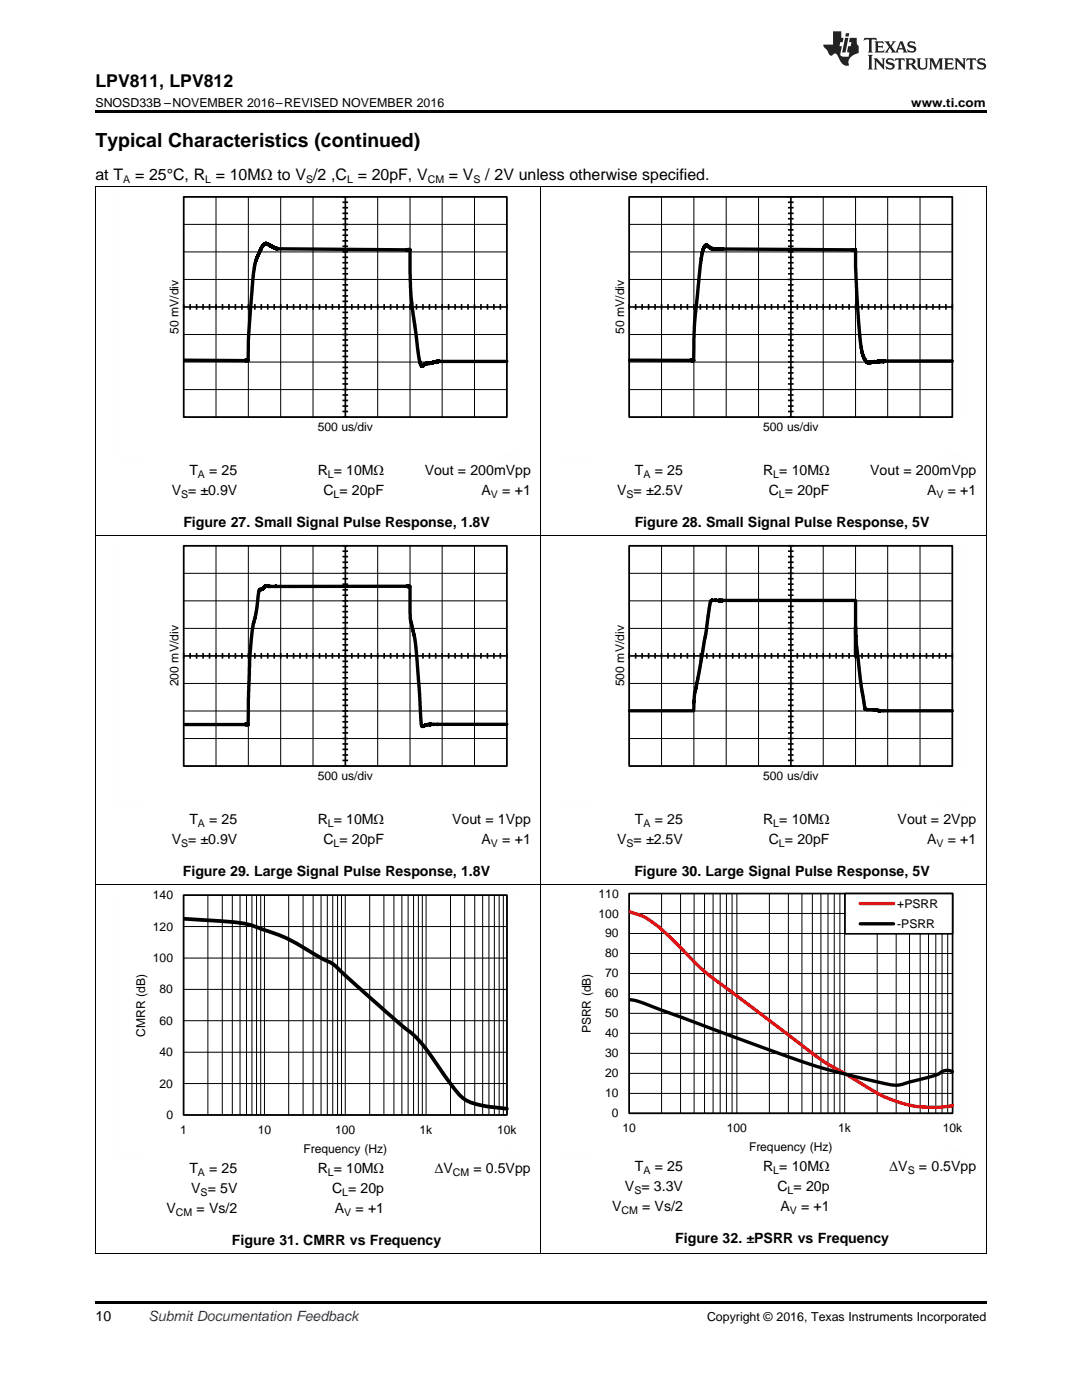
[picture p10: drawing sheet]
<svg xmlns="http://www.w3.org/2000/svg" width="216mm" height="279mm" viewBox="0 0 216 279" stroke-linecap="round" stroke-linejoin="round" font-family="sans-serif">
<path d="M19 250.1l.2 .1zM196.7 250.1l.1 .1zM19 259.7h177.8v.5h-177.8z" fill="#000"/>
<g fill="none" stroke="#000" stroke-width=".2">
<path d="M19.1 176.5v73.7M36.6 178.7h64.5v43.8h-64.5zM41.5 178.7v43.8M44.4 178.7v43.8M46.4 178.7v43.8M47.9 178.7v43.8M49.2 178.7v43.8M50.3 178.7v43.8M51.2 178.7v43.8M52 178.7v43.8M52.8 178.7v43.8M57.6 178.7v43.8"/>
<path d="M60.5 178.7v43.8M62.5 178.7v43.8M64.1 178.7v43.8M65.3 178.7v43.8M66.4 178.7v43.8M67.4 178.7v43.8M68.1 178.7v43.8M68.9 178.7v43.8M73.8 178.7v43.8M76.6 178.7v43.8M78.6 178.7v43.8M80.2 178.7v43.8"/>
<path d="M81.4 178.7v43.8M82.5 178.7v43.8M83.5 178.7v43.8M84.3 178.7v43.8M85 178.7v43.8M89.9 178.7v43.8M92.7 178.7v43.8M94.7 178.7v43.8M96.3 178.7v43.8M97.6 178.7v43.8M98.6 178.7v43.8M99.6 178.7v43.8"/>
<path d="M100.4 178.7v43.8M107.9 176.5v73.7M125.6 178.3h64.5v43.9h-64.5zM132 178.3v43.9M135.8 178.3v43.9M138.5 178.3v43.9M140.6 178.3v43.9M142.3 178.3v43.9M143.7 178.3v43.9M145 178.3v43.9M146.1 178.3v43.9M147 178.3v43.9"/>
<path d="M153.5 178.3v43.9M157.3 178.3v43.9M160 178.3v43.9M162.1 178.3v43.9M163.8 178.3v43.9M165.2 178.3v43.9M166.5 178.3v43.9M167.6 178.3v43.9M168.5 178.3v43.9M175 178.3v43.9M178.8 178.3v43.9M181.5 178.3v43.9"/>
<path d="M183.6 178.3v43.9M185.3 178.3v43.9M186.7 178.3v43.9M188 178.3v43.9M189.1 178.3v43.9M196.8 176.5v73.7M36.6 197.5h64.5M36.6 191.2h64.5M36.6 184.9h64.5M125.6 198.3h64.5M125.6 194.3h64.5M125.6 190.3h64.5"/>
<path d="M125.6 186.3h64.5M125.6 182.3h64.5M36.6 216.2h64.5M36.6 210h64.5M36.6 203.7h64.5M125.6 218.2h64.5M125.6 214.2h64.5M125.6 210.2h64.5M125.6 206.2h64.5M125.6 202.2h64.5M19 250.1h177.8"/>
</g>
<path d="M36.6 178.6h64.6v43.9h-64.6zM125.5 178.3h64.6v43.9h-64.6z" fill="none" stroke="#000" stroke-width=".33"/>
<path d="M36.6 183.4l5.5 .3a30.1 30.1 0 0 1 9.5 1.5 38.4 38.4 0 0 1 11.3 5.3l1.1 .7a9.4 9.4 0 0 1 4.3 3l11.3 10a25.4 25.4 0 0 1 7.5 8.2l2.3 3.2a13.3 13.3 0 0 0 3.9 4.1 25.1 25.1 0 0 0 7.9 1.6" fill="none" stroke="#000" stroke-width=".75"/>
<path d="M22.9 177.6v53.1M35.3 177.6h68.8M104.1 177.6v46.1M22.9 230.6h6.3M97.8 230.6h6.3" fill="none" stroke="#fefefe" stroke-width=".2" stroke-dasharray=".4 .1" stroke-linecap="butt"/>
<path d="M125.5 181.9a14.4 14.4 0 0 1 7.2 4.2l1 .9a83.8 83.8 0 0 0 9.4 8.9l17.7 13.3a43.5 43.5 0 0 0 8.4 5.4l2.2 1.4a26.2 26.2 0 0 0 12.2 4.9 23.9 23.9 0 0 0 6.5-.2" fill="none" stroke="#f00" stroke-width=".67"/>
<path d="M125.5 199.5a25.8 25.8 0 0 1 6.7 2.2l28.9 10.5 5.1 1.5 8.3 2.1a13.2 13.2 0 0 0 5.4 .6l4.2-1.1a10.7 10.7 0 0 0 4.3-1.6l.8-.1 .9 .3" fill="none" stroke="#000" stroke-width=".67"/>
<path d="M168.6 178.3h21.5v8.1h-21.5z" fill-rule="evenodd" fill="#fff"/>
<g fill="none" stroke="#000" stroke-width=".33">
<path d="M36.6 39.3h64.5v43.9h-64.5zM68.3 39.3h1.2M68.9 39.3v43.9M125.5 39.3h64.5v43.9h-64.5zM157.2 39.3h1.2M157.8 39.3v43.9M68.3 59.1h1.2M68.3 57.9h1.2M68.3 56.9h1.2M68.3 55.8h1.2M68.3 54.6h1.2M68.3 53.6h1.2"/>
<path d="M68.3 52.4h1.2M68.3 51.4h1.2M68.3 50.3h1.2M68.3 49.2h1.2M68.3 48.1h1.2M68.3 46.9h1.2M68.3 45.9h1.2M68.3 44.8h1.2M68.3 43.7h1.2M68.3 42.6h1.2M68.3 41.5h1.2M68.3 40.4h1.2"/>
<path d="M157.2 59.1h1.2M157.2 57.9h1.2M157.2 56.9h1.2M157.2 55.8h1.2M157.2 54.6h1.2M157.2 53.6h1.2M157.2 52.4h1.2M157.2 51.4h1.2M157.2 50.3h1.2M157.2 49.2h1.2M157.2 48.1h1.2M157.2 46.9h1.2"/>
<path d="M157.2 45.9h1.2M157.2 44.8h1.2M157.2 43.7h1.2M157.2 42.6h1.2M157.2 41.5h1.2M157.2 40.4h1.2M36.6 60.7v1.1M36.6 61.3h64.5M37.9 60.7v1.1M39.2 60.7v1.1M40.5 60.7v1.1M41.8 60.7v1.1"/>
<path d="M43.1 60.7v1.1M44.4 60.7v1.1M45.7 60.7v1.1M47 60.7v1.1M48.3 60.7v1.1M49.6 60.7v1.1M50.8 60.7v1.1M52.1 60.7v1.1M53.4 60.7v1.1M54.7 60.7v1.1M56 60.7v1.1M57.3 60.7v1.1"/>
<path d="M58.6 60.7v1.1M59.9 60.7v1.1M61.2 60.7v1.1M62.5 60.7v1.1M63.7 60.7v1.1M65 60.7v1.1M66.3 60.7v1.1M67.6 60.7v1.1M68.3 79.9h1.2M68.3 78.8h1.2M68.3 77.8h1.2M68.3 76.6h1.2"/>
<path d="M68.3 75.5h1.2M68.3 74.4h1.2M68.3 73.3h1.2M68.3 72.3h1.2M68.3 71.1h1.2M68.3 70h1.2M68.3 68.9h1.2M68.3 67.8h1.2M68.3 66.8h1.2M68.3 65.6h1.2M68.3 64.6h1.2M68.3 63.4h1.2"/>
<path d="M68.3 62.3h1.2M68.3 60.1h1.2M70.2 60.7v1.1M71.5 60.7v1.1M72.8 60.7v1.1M74.1 60.7v1.1M75.4 60.7v1.1M76.7 60.7v1.1M77.9 60.7v1.1M79.2 60.7v1.1M80.5 60.7v1.1M81.8 60.7v1.1"/>
<path d="M83.1 60.7v1.1M84.4 60.7v1.1M85.7 60.7v1.1M86.9 60.7v1.1M88.2 60.7v1.1M89.5 60.7v1.1M90.8 60.7v1.1M92.1 60.7v1.1M93.4 60.7v1.1M94.7 60.7v1.1M96 60.7v1.1M97.3 60.7v1.1"/>
<path d="M98.6 60.7v1.1M99.8 60.7v1.1M101.1 60.7v1.1M125.5 60.7v1.1M125.5 61.3h64.5M126.8 60.7v1.1M128.1 60.7v1.1M129.4 60.7v1.1M130.7 60.7v1.1M132 60.7v1.1M133.3 60.7v1.1M134.6 60.7v1.1"/>
<path d="M135.9 60.7v1.1M137.2 60.7v1.1M138.5 60.7v1.1M139.7 60.7v1.1M141 60.7v1.1M142.3 60.7v1.1M143.6 60.7v1.1M144.9 60.7v1.1M146.2 60.7v1.1M147.5 60.7v1.1M148.8 60.7v1.1M150.1 60.7v1.1"/>
<path d="M151.4 60.7v1.1M152.6 60.7v1.1M153.9 60.7v1.1M155.2 60.7v1.1M156.5 60.7v1.1M157.2 79.9h1.2M157.2 78.8h1.2M157.2 77.8h1.2M157.2 76.6h1.2M157.2 75.5h1.2M157.2 74.4h1.2M157.2 73.3h1.2"/>
<path d="M157.2 72.3h1.2M157.2 71.1h1.2M157.2 70h1.2M157.2 68.9h1.2M157.2 67.8h1.2M157.2 66.8h1.2M157.2 65.6h1.2M157.2 64.6h1.2M157.2 63.4h1.2M157.2 62.3h1.2M157.2 60.1h1.2M159.1 60.7v1.1"/>
<path d="M160.4 60.7v1.1M161.7 60.7v1.1M163 60.7v1.1M164.3 60.7v1.1M165.6 60.7v1.1M166.8 60.7v1.1M168.1 60.7v1.1M169.4 60.7v1.1M170.7 60.7v1.1M172 60.7v1.1M173.3 60.7v1.1M174.6 60.7v1.1"/>
<path d="M175.8 60.7v1.1M177.1 60.7v1.1M178.4 60.7v1.1M179.7 60.7v1.1M181 60.7v1.1M182.3 60.7v1.1M183.6 60.7v1.1M184.9 60.7v1.1M186.2 60.7v1.1M187.5 60.7v1.1M188.7 60.7v1.1M190 60.7v1.1"/>
<path d="M68.3 83.2h1.2M68.3 82.1h1.2M68.3 81h1.2M157.2 83.2h1.2M157.2 82.1h1.2M157.2 81h1.2M36.6 108.9h64.5v44h-64.5zM68.3 119.9h1.2M68.3 118.8h1.2M68.3 117.7h1.2M68.3 116.6h1.2M68.3 115.5h1.2"/>
<path d="M68.3 114.4h1.2M68.3 113.3h1.2M68.3 112.2h1.2M68.3 111.1h1.2M68.3 110h1.2M68.3 108.9h1.2M68.9 108.9v44M125.5 108.9h64.5v44h-64.5zM157.2 119.9h1.2M157.2 118.8h1.2M157.2 117.7h1.2M157.2 116.6h1.2"/>
<path d="M157.2 115.5h1.2M157.2 114.4h1.2M157.2 113.3h1.2M157.2 112.2h1.2M157.2 111.1h1.2M157.2 110h1.2M157.2 108.9h1.2M157.8 108.9v44M36.6 130.9h64.5M36.6 130.3v1.1M37.9 130.3v1.1M39.2 130.3v1.1"/>
<path d="M40.5 130.3v1.1M41.8 130.3v1.1M43.1 130.3v1.1M44.4 130.3v1.1M45.7 130.3v1.1M47 130.3v1.1M48.3 130.3v1.1M49.6 130.3v1.1M50.8 130.3v1.1M52.1 130.3v1.1M53.4 130.3v1.1M54.7 130.3v1.1"/>
<path d="M56 130.3v1.1M57.3 130.3v1.1M58.6 130.3v1.1M59.9 130.3v1.1M61.2 130.3v1.1M62.5 130.3v1.1M63.7 130.3v1.1M65 130.3v1.1M66.3 130.3v1.1M67.6 130.3v1.1M68.3 139.7h1.2M68.3 138.6h1.2"/>
<path d="M68.3 137.5h1.2M68.3 136.4h1.2M68.3 135.3h1.2M68.3 134.2h1.2M68.3 133.1h1.2M68.3 132h1.2M68.3 129.8h1.2M68.3 128.7h1.2M68.3 127.6h1.2M68.3 126.5h1.2M68.3 125.4h1.2M68.3 124.3h1.2"/>
<path d="M68.3 123.2h1.2M68.3 122.1h1.2M68.3 121h1.2M70.2 130.3v1.1M71.5 130.3v1.1M72.8 130.3v1.1M74.1 130.3v1.1M75.4 130.3v1.1M76.7 130.3v1.1M77.9 130.3v1.1M79.2 130.3v1.1M80.5 130.3v1.1"/>
<path d="M81.8 130.3v1.1M83.1 130.3v1.1M84.4 130.3v1.1M85.7 130.3v1.1M86.9 130.3v1.1M88.2 130.3v1.1M89.5 130.3v1.1M90.8 130.3v1.1M92.1 130.3v1.1M93.4 130.3v1.1M94.7 130.3v1.1M96 130.3v1.1"/>
<path d="M97.3 130.3v1.1M98.6 130.3v1.1M99.8 130.3v1.1M101.1 130.3v1.1M125.5 130.9h64.5M125.5 130.3v1.1M126.8 130.3v1.1M128.1 130.3v1.1M129.4 130.3v1.1M130.7 130.3v1.1M132 130.3v1.1M133.3 130.3v1.1"/>
<path d="M134.6 130.3v1.1M135.9 130.3v1.1M137.2 130.3v1.1M138.5 130.3v1.1M139.7 130.3v1.1M141 130.3v1.1M142.3 130.3v1.1M143.6 130.3v1.1M144.9 130.3v1.1M146.2 130.3v1.1M147.5 130.3v1.1M148.8 130.3v1.1"/>
<path d="M150.1 130.3v1.1M151.4 130.3v1.1M152.6 130.3v1.1M153.9 130.3v1.1M155.2 130.3v1.1M156.5 130.3v1.1M157.2 139.7h1.2M157.2 138.6h1.2M157.2 137.5h1.2M157.2 136.4h1.2M157.2 135.3h1.2M157.2 134.2h1.2"/>
<path d="M157.2 133.1h1.2M157.2 132h1.2M157.2 129.8h1.2M157.2 128.7h1.2M157.2 127.6h1.2M157.2 126.5h1.2M157.2 125.4h1.2M157.2 124.3h1.2M157.2 123.2h1.2M157.2 122.1h1.2M157.2 121h1.2M159.1 130.3v1.1"/>
<path d="M160.4 130.3v1.1M161.7 130.3v1.1M163 130.3v1.1M164.3 130.3v1.1M165.6 130.3v1.1M166.8 130.3v1.1M168.1 130.3v1.1M169.4 130.3v1.1M170.7 130.3v1.1M172 130.3v1.1M173.3 130.3v1.1M174.6 130.3v1.1"/>
<path d="M175.8 130.3v1.1M177.1 130.3v1.1M178.4 130.3v1.1M179.7 130.3v1.1M181 130.3v1.1M182.3 130.3v1.1M183.6 130.3v1.1M184.9 130.3v1.1M186.2 130.3v1.1M187.5 130.3v1.1M188.7 130.3v1.1M190 130.3v1.1"/>
<path d="M68.3 152.9h1.2M68.3 151.8h1.2M68.3 150.7h1.2M68.3 149.6h1.2M68.3 148.5h1.2M68.3 147.4h1.2M68.3 146.3h1.2M68.3 145.2h1.2M68.3 144.1h1.2M68.3 143h1.2M68.3 141.9h1.2M68.3 140.8h1.2"/>
<path d="M157.2 152.9h1.2M157.2 151.8h1.2M157.2 150.7h1.2M157.2 149.6h1.2M157.2 148.5h1.2M157.2 147.4h1.2M157.2 146.3h1.2M157.2 145.2h1.2M157.2 144.1h1.2M157.2 143h1.2M157.2 141.9h1.2M157.2 140.8h1.2"/>
<path d="M168.6 178.3h21.5v8.1h-21.5z"/>
</g>
<path d="M171.6 180.3h6.7" fill="none" stroke="#f00" stroke-width=".67"/>
<path d="M36.6 71.9l12.9 .1 .1-5.7 .8-10 .4-3.1 .4-1.6 .9-2.2 .4-.5 .2-.2v.2l.4-.4v.2h.3l.1 .1 .4 .1v.2l.1-.1 .3 .3h.3l.2 .3 .1-.2 .1 .2 .1-.1v.2l.2-.1v.1v-.1l25.9 .3 .1-.1 .2 .1v-.1l.1 .1 .1-.1 .3 9.6 1.5 11.4 .2 1.4 .4 .8h.4l.4-.5 .4 .1 .3-.2 .1 .2 .3-.2 .1 .1 .3-.2 .1 .1 .1-.2h.3l.1 .1 .1-.2v.1h.3l.1-.2 13.6 .1M125.5 71.9h12.9l.2-7.4 1.1-11 .4-3.2 .5-1.1 .3-.3 1.1 .8h1.6l.1 .1v-.1l.4 .1 .1-.1 25.9 .2 .2-.1 .2 .2 .1-.2 .3 8.3 .6 9 .6 3.7 .7 1.4 .7 .2 .1-.1 .2 .1 .2-.2 .3 .1 .1-.2 .2 .2 .1-.1 .3 .1 .3-.2 .1 .2 .4-.3v.2l.4-.2 .1 .2 .1-.2h13.6M101.1 144.6h-15.5h-.6l-.6 .4-.3-.1-1.1-15.6-.3-2.1-.8-3.8-.1-6.4h-28.2l-.6-.1-.7 .7h-.5l-.1 .3-.6 4.3-.8 3.7-.5 6-.3 12.7h-12.9M125.5 141.9h12.9l.2-3.5 .7-3.1 1.5-8.6 .9-6.2 .3-.7h28.7v11.1v-5.8l.2 3.7 .7 6.6 1 6.1 2.8 .4h14.6M171.6 184.4h6.7" fill="none" stroke="#000" stroke-width=".67"/>
<g fill="none" stroke="#fefefe" stroke-width=".2" stroke-dasharray=".4 .1" stroke-linecap="butt">
<path d="M22.9 38.2v53.2M35.3 38.2h68.8M104.1 38.2v46.2M111.8 38.2v53.2M124.2 38.2h68.8M193 38.2v46.2M22.9 91.4h6.3M97.8 91.4h6.3M111.8 91.4h6.3M186.7 91.4h6.3M22.9 107.8v53.2M35.3 107.8h68.8"/>
<path d="M104.1 107.8v46.2M111.8 107.8v53.2M124.2 107.8h68.8M193 107.8v46.2M22.9 161h6.3M97.8 161h6.3M111.8 177.3v53M111.8 161h6.3M124.3 177.3h68.7M186.7 161h6.3M193 177.3v46.1M111.8 230.3h6.3"/>
<path d="M186.7 230.3h6.3"/>
</g>
<g fill="none" stroke="#000" stroke-width=".2">
<path d="M19 37.2h177.8M19.1 37.2v139.3M36.6 39.3h64.5v43.9h-64.5zM43.1 39.3v43.9M49.6 39.3v43.9M56 39.3v43.9M62.5 39.3v43.9M75.4 39.3v43.9M81.8 39.3v43.9M88.2 39.3v43.9M94.7 39.3v43.9M107.9 37.2v139.3"/>
<path d="M125.5 39.3h64.5v43.9h-64.5zM132 39.3v43.9M138.5 39.3v43.9M144.9 39.3v43.9M151.4 39.3v43.9M164.3 39.3v43.9M170.7 39.3v43.9M177.1 39.3v43.9M183.6 39.3v43.9M196.8 37.2v139.3M36.6 55.8h64.5M36.6 50.3h64.5"/>
<path d="M36.6 44.8h64.5M125.5 55.8h64.5M125.5 50.3h64.5M125.5 44.8h64.5M36.6 77.8h64.5M36.6 72.3h64.5M36.6 66.8h64.5M125.5 77.8h64.5M125.5 72.3h64.5M125.5 66.8h64.5M19 106.8h177.8M36.6 108.9h64.5v44h-64.5z"/>
<path d="M36.6 119.9h64.5M36.6 114.4h64.5M43.1 108.9v44M49.6 108.9v44M56 108.9v44M62.5 108.9v44M75.4 108.9v44M81.8 108.9v44M88.2 108.9v44M94.7 108.9v44M125.5 108.9h64.5v44h-64.5zM125.5 119.9h64.5"/>
<path d="M125.5 114.4h64.5M132 108.9v44M138.5 108.9v44M144.9 108.9v44M151.4 108.9v44M164.3 108.9v44M170.7 108.9v44M177.1 108.9v44M183.6 108.9v44M36.6 136.4h64.5M36.6 125.4h64.5M125.5 136.4h64.5"/>
<path d="M125.5 125.4h64.5M36.6 147.4h64.5M36.6 141.9h64.5M125.5 147.4h64.5M125.5 141.9h64.5M19 176.5h177.8"/>
</g>
<path d="M19 22h177.8v.5h-177.8z" fill="#000"/>
<g fill="#231f20">
<path d="M172.5 7.6l-.1 .5 .4-.2h.6v.1v2.1l-.2 .4h.9l-.2-.4v-2.1l.1-.1h.5l.5 .2-.2-.5zM174.5 8.3l.2 .3v1.5l-.2 .4h1.8l.2-.6a1.04 1.04 0 0 1-1.3 .2v-.7h.6l.3 .2v-.6l-.3 .2h-.6v-.6l.8-.1 .4 .3-.2-.5zM176.5 8.3l.9 1.1-.9 1.1h.8l-.2-.2 .4-.7 .5 .7-.2 .2h1.5l-.2-.2 .2-.4h.9l.1 .4-.2 .2h1l-.3-.3-.7-1.9h-.5l-.9 2-.8-1 .9-1h-.8l.1 .3-.4 .5-.3-.6 .1-.2zM179.7 8.6l.4 1h-.7zM181.3 8.4a.63 .63 0 0 0-.2 .7 .63 .63 0 0 0 .6 .4l.6 .2 .1 .2a.75 .75 0 0 1-.7 .4 .75 .75 0 0 1-.6-.5l.1 .7 .1-.1a1.11 1.11 0 0 0 1.5-.6 1.13 1.13 0 0 0-1.2-.8l-.1-.4a1.04 1.04 0 0 1 1.2 .2l-.2-.5-.2 .1-.4-.2zM173.2 10.9l.2 .4v2.2l-.2 .4h1l-.3-.4v-2.2l.3-.4zM174.3 11.6l.3 .4v1.5l-.3 .4h.8l-.2-.4v-1.3l1.5 1.7v-1.9l.2-.4h-.7l.2 .4v.9l-1.1-1.3zM177 11.8a.62 .62 0 0 0-.2 .7 .62 .62 0 0 0 .6 .4l.6 .1 .1 .3a.76 .76 0 0 1-.7 .3 .76 .76 0 0 1-.7-.4l.2 .7 .1-.1a1.11 1.11 0 0 0 1.5-.6 1.13 1.13 0 0 0-1.2-.8l-.1-.4a1.04 1.04 0 0 1 1.2 .2l-.2-.6-.2 .1-.5-.1zM178.7 11.6l-.2 .6a.61 .61 0 0 1 .8-.3v1.6l-.2 .4h.9l-.2-.4v-1.6a.63 .63 0 0 1 .7 .3l-.1-.6zM180.6 11.6l.3 .4v1.5l-.3 .4h1l-.2-.2-.1-.8 .6 .2a.76 .76 0 0 0 1.2 .7l-1-1a.58 .58 0 0 0 .6-.5 .58 .58 0 0 0-.5-.6zM181.4 11.9h.1a.45 .45 0 0 1 .5 .1 .45 .45 0 0 1 .1 .5l-.8 .2zM182.9 11.6l.2 .2a2.17 2.17 0 0 0 .3 1.9 .99 .99 0 0 0 1.6-.6v-1.1l.2-.4h-.7l.2 .2a1.92 1.92 0 0 1-.2 1.8 .6 .6 0 0 1-.9-.5v-1.1l.2-.4zM185.4 11.6l.2 .4v1.5l-.2 .4h.7l-.2-.4v-1.4l.8 1.8 .8-1.8v1.4l-.2 .4h.9l-.2-.4v-1.5l.2-.4h-.8l-.6 1.5-.6-1.5zM188.4 11.6l.2 .4v1.5l-.2 .4h1.8l.1-.6a1.04 1.04 0 0 1-1.2 .1v-.6h.5l.4 .2v-.6l-.4 .2h-.5v-.7h.8l.3 .3-.1-.6zM190.5 11.6l.2 .4v1.5l-.2 .4h.7l-.2-.4v-1.3l1.5 1.7v-1.9l.2-.4h-.7l.2 .4v.9l-1.1-1.3zM192.9 11.6l-.1 .6a.61 .61 0 0 1 .7-.3l.1 1.6-.3 .4h1l-.3-.4 .1-1.6a.63 .63 0 0 1 .7 .3l-.1-.6zM195.2 11.8a.62 .62 0 0 0-.2 .7 .62 .62 0 0 0 .6 .4l.6 .1 .1 .3a.76 .76 0 0 1-.7 .3 .76 .76 0 0 1-.6-.4l.1 .7 .1-.1a1.11 1.11 0 0 0 1.6-.6 1.13 1.13 0 0 0-1.3-.8l-.1-.4a1.04 1.04 0 0 1 1.2 .2l-.1-.6-.2 .1-.5-.1z"/>
<path d="M166.2 6.3v2.6h-1.9v.4l.8 .9a.91 .91 0 0 0 1 .8 .56 .56 0 0 1 .5-.3 .56 .56 0 0 1 .5 .3l.4 .8a1.53 1.53 0 0 0 1.9 1.2 1.54 1.54 0 0 1 1-2.1l.9-.3v-1.4a1.52 1.52 0 0 1-.4-1.6h-1.3l-.2 .8h.5l-.2 .8h-.5l-.1 1v.2l.4 .1-.2 .8a1.93 1.93 0 0 1-1.6-.3l.3-1.8h-.5l.2-.8h.4l.2-.8h-.4v-1.3zM168.6 7.6l-.6 2.9h.7l.6-2.9zM168.8 6.6l-.1 .7h.6l.2-.7z"/>
</g>
<text font-size="3.9" x="19" y="29.3">Typical Characteristics (continued)</text>
<text font-size="3.5" x="19" y="17.3">LPV811, LPV812</text>
<g font-size="3.2">
<text x="19" y="36">at T</text>
<text x="27" y="36">= 25°C, R = 10MΩ to V /2 ,C = 20pF, V</text>
<text x="89.6" y="36">= V</text>
<text x="96.8" y="36">/ 2V unless otherwise specified.</text>
</g>
<g font-size="2.8">
<text x="37.8" y="94.8">T</text>
<text x="41.7" y="94.8">= 25</text>
<text x="63.4" y="94.8">R = 10MΩ</text>
<text x="84.7" y="94.8">Vout = 200mVpp</text>
<text x="126.7" y="94.8">T</text>
<text x="130.6" y="94.8">= 25</text>
<text x="152.3" y="94.8">R = 10MΩ</text>
<text x="173.6" y="94.8">Vout = 200mVpp</text>
<text x="34.3" y="98.8">V = ±0.9V</text>
<text x="64.5" y="98.8">C = 20pF</text>
<text x="96.1" y="98.8">A</text>
<text x="100.2" y="98.8">= +1</text>
<text x="123.2" y="98.8">V = ±2.5V</text>
<text x="153.4" y="98.8">C = 20pF</text>
<text x="185" y="98.8">A</text>
<text x="189.1" y="98.8">= +1</text>
<text x="36.6" y="105.1">Figure 27. Small Signal Pulse Response, 1.8V</text>
<text x="126.6" y="105.1">Figure 28. Small Signal Pulse Response, 5V</text>
<text x="37.8" y="164.4">T</text>
<text x="41.7" y="164.4">= 25</text>
<text x="63.4" y="164.4">R = 10MΩ</text>
<text x="90.2" y="164.4">Vout = 1Vpp</text>
<text x="126.7" y="164.4">T</text>
<text x="130.6" y="164.4">= 25</text>
<text x="152.3" y="164.4">R = 10MΩ</text>
<text x="179.1" y="164.4">Vout = 2Vpp</text>
<text x="34.3" y="168.4">V = ±0.9V</text>
<text x="64.5" y="168.4">C = 20pF</text>
<text x="96.1" y="168.4">A</text>
<text x="100.2" y="168.4">= +1</text>
<text x="123.2" y="168.4">V = ±2.5V</text>
<text x="153.4" y="168.4">C = 20pF</text>
<text x="185" y="168.4">A</text>
<text x="189.1" y="168.4">= +1</text>
<text x="36.5" y="174.8">Figure 29. Large Signal Pulse Response, 1.8V</text>
<text x="126.6" y="174.8">Figure 30. Large Signal Pulse Response, 5V</text>
<text x="126.7" y="233.7">T</text>
<text x="130.6" y="233.7">= 25</text>
<text x="152.3" y="233.7">R = 10MΩ</text>
<text x="177.4" y="233.7">ΔV</text>
<text x="183.4" y="233.7">= 0.5Vpp</text>
<text x="37.8" y="234.1">T</text>
<text x="38.2" y="238.1">V = 5V</text>
<text x="41.7" y="234.1">= 25</text>
<text x="63.4" y="234.1">R = 10MΩ</text>
<text x="66.3" y="238.1">C = 20p</text>
<text x="86.7" y="234.1">ΔV</text>
<text x="94.5" y="234.1">= 0.5Vpp</text>
<text x="124.7" y="237.7">V = 3.3V</text>
<text x="155.2" y="237.7">C = 20p</text>
<text x="33.2" y="242">V</text>
<text x="39.2" y="242">= Vs/2</text>
<text x="66.8" y="242">A</text>
<text x="70.9" y="242">= +1</text>
<text x="122.1" y="241.7">V</text>
<text x="128.1" y="241.7">= Vs/2</text>
<text x="155.7" y="241.7">A</text>
<text x="159.8" y="241.7">= +1</text>
<text x="46.3" y="248.4">Figure 31. CMRR vs Frequency</text>
<text x="134.7" y="248">Figure 32. ±PSRR vs Frequency</text>
<text x="19" y="263.6">10</text>
</g>
<text font-size="2.8" fill="#0000c8" x="29.6" y="263.6">Submit Documentation Feedback</text>
<g font-size="2.5">
<text x="19" y="21.4">SNOSD33B –NOVEMBER 2016–REVISED NOVEMBER 2016</text>
<text x="181.8" y="21.4">www.ti.com</text>
<text x="141.1" y="263.6">Copyright © 2016, Texas Instruments Incorporated</text>
</g>
<g font-size="2.4">
<text x="35.6" y="66.7" transform="rotate(-90 35.6 66.7)">50 mV/div</text>
<text x="124.5" y="66.7" transform="rotate(-90 124.5 66.7)">50 mV/div</text>
<text x="63.4" y="86.1">500 us/div</text>
<text x="152.3" y="86.1">500 us/div</text>
<text x="35.6" y="137" transform="rotate(-90 35.6 137)">200 mV/div</text>
<text x="124.5" y="137" transform="rotate(-90 124.5 137)">500 mV/div</text>
<text x="63.4" y="155.7">500 us/div</text>
<text x="152.3" y="155.7">500 us/div</text>
<text x="30.5" y="179.4">140</text>
<text x="119.4" y="179.1">110</text>
<text x="30.5" y="185.7">120</text>
<text x="119.4" y="183.1">100</text>
<text x="179" y="181.1">+PSRR</text>
<text x="179" y="185.1">-PSRR</text>
<text x="30.5" y="192">100</text>
<text x="120.8" y="191.1">80</text>
<text x="120.8" y="187.1">90</text>
<text x="120.8" y="195.1">70</text>
<text x="31.9" y="198.2">80</text>
<text x="120.8" y="203">50</text>
<text x="120.8" y="199.1">60</text>
<text x="29" y="206.9" transform="rotate(-90 29 206.9)">CMRR (dB)</text>
<text x="31.9" y="204.5">60</text>
<text x="117.9" y="206.3" transform="rotate(-90 117.9 206.3)">PSRR (dB)</text>
<text x="120.8" y="207">40</text>
<text x="31.9" y="210.8">40</text>
<text x="120.8" y="215">20</text>
<text x="120.8" y="211">30</text>
<text x="31.9" y="217.1">20</text>
<text x="120.8" y="219">10</text>
<text x="33.2" y="223.3">0</text>
<text x="36" y="226.2">1</text>
<text x="51.4" y="226.2">10</text>
<text x="66.9" y="226.2">100</text>
<text x="83.7" y="226.2">1k</text>
<text x="99.2" y="226.2">10k</text>
<text x="122.1" y="223">0</text>
<text x="124.2" y="225.9">10</text>
<text x="145.1" y="225.9">100</text>
<text x="167.3" y="225.9">1k</text>
<text x="188.1" y="225.9">10k</text>
<text x="60.6" y="230.1">Frequency (Hz)</text>
<text x="149.5" y="229.7">Frequency (Hz)</text>
</g>
<g font-size="2.1">
<text x="24.6" y="36.6">A</text>
<text x="40.9" y="36.6">L</text>
<text x="61.1" y="36.6">S</text>
<text x="69.3" y="36.6">L</text>
<text x="85.3" y="36.6">CM</text>
<text x="94.5" y="36.6">S</text>
<text x="39.5" y="95.4">A</text>
<text x="65.4" y="95.4">L</text>
<text x="128.4" y="95.4">A</text>
<text x="154.3" y="95.4">L</text>
<text x="36.1" y="99.3">S</text>
<text x="66.5" y="99.3">L</text>
<text x="98" y="99.3">V</text>
<text x="125" y="99.3">S</text>
<text x="155.4" y="99.3">L</text>
<text x="186.9" y="99.3">V</text>
<text x="39.5" y="165">A</text>
<text x="65.4" y="165">L</text>
<text x="128.4" y="165">A</text>
<text x="154.3" y="165">L</text>
<text x="36.1" y="169">S</text>
<text x="66.5" y="169">L</text>
<text x="98" y="169">V</text>
<text x="125" y="169">S</text>
<text x="155.4" y="169">L</text>
<text x="186.9" y="169">V</text>
<text x="39.5" y="234.6">A</text>
<text x="40" y="238.6">S</text>
<text x="65.4" y="234.6">L</text>
<text x="68.3" y="238.6">L</text>
<text x="90.3" y="234.6">CM</text>
<text x="126.6" y="238.3">S</text>
<text x="128.4" y="234.3">A</text>
<text x="154.3" y="234.3">L</text>
<text x="157.2" y="238.3">L</text>
<text x="181.1" y="234.3">S</text>
<text x="35.1" y="242.6">CM</text>
<text x="68.7" y="242.6">V</text>
<text x="124" y="242.3">CM</text>
<text x="157.6" y="242.3">V</text>
</g>
</svg>
